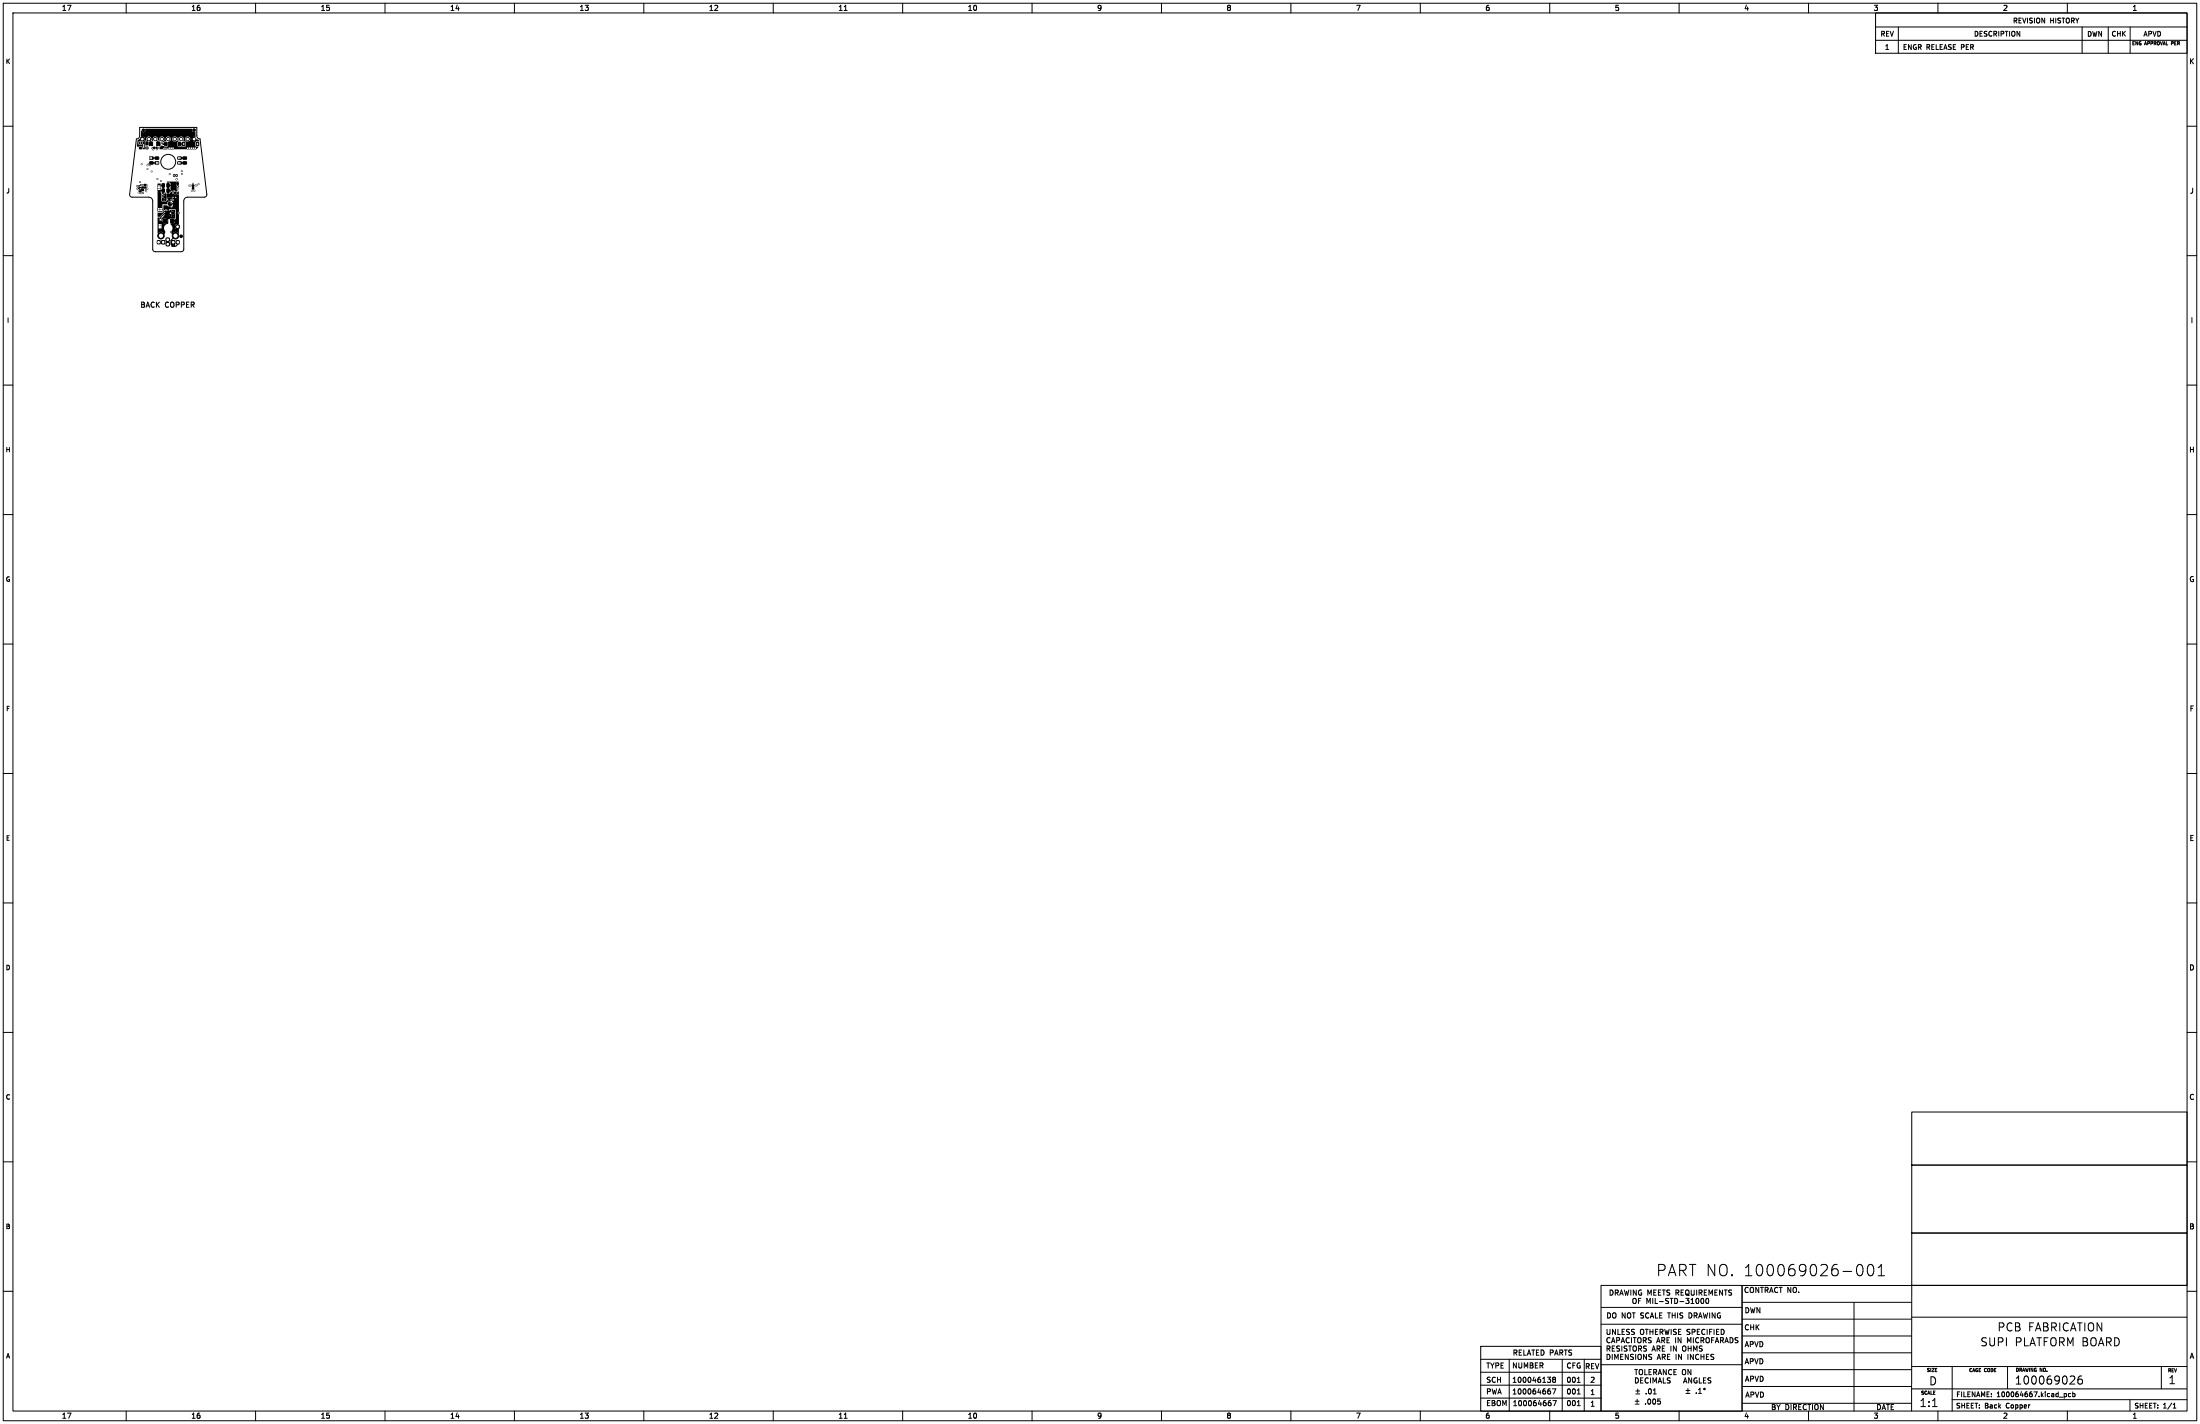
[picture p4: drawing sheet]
<svg xmlns="http://www.w3.org/2000/svg" width="864mm" height="559mm" viewBox="0 0 864 559" stroke-linecap="round" stroke-linejoin="round" font-family="sans-serif">
<g fill="none" stroke="#000" stroke-width=".39">
<path d="M1.3 1.3h861v556.2h-861zM5.1 5.1h853.4v548.6h-853.4zM49.5 1.3v3.8M100.3 1.3v3.8M151.1 1.3v3.8M201.9 1.3v3.8M252.7 1.3v3.8M303.5 1.3v3.8M331.4 4.1h1.1M354.3 1.3v3.8M405.1 1.3v3.8M455.9 1.3v3.8"/>
<path d="M506.7 1.3v3.8M557.5 1.3v3.8M608.3 1.3v3.8M659.1 1.3v3.8M709.9 1.3v3.8M736.2 5.1h122.3v15.8h-122.3zM736.2 10.6h122.3M736.3 15.8h122.2M740.3 19.4h1.1M740.3 18l.5-.5v1.9M745.2 10.6v10.3M760.7 1.3v3.8"/>
<path d="M811.5 1.3v3.8M817.3 10.6v10.3M827.6 10.6v10.3M836.2 10.6v10.3M837.3 16.9h.4M837.9 16.3h-.6v1.3h.6M838.4 17.6v-1.3l.7 1.3M1.3 49.5h3.8M54.8 50h22.5v3.2a1.27 1.27 0 0 0 1.2 1.3l2.7 22-.3 .6-.6 .3h-6.6a1.52 1.52 0 0 0-1.6 1.5v18.9l-.3 .7-.7 .3h-10.2l-.8-.5-.2-19.4a1.52 1.52 0 0 0-1.5-1.5h-6.6l-.9-.8 2.7-22.1a1.27 1.27 0 0 0 1.2-1.3zM57.7 56.3v-1l.7-.7 .9 .8v1M60.5 58l-.7 .2M61 54.6l1.2 1.2v.6"/>
<path d="M61.5 58l.1 .6M858.5 49.5h3.8M55.1 74.1l.5 .5h.5M55.1 75.1l-.2 .6M57 73.6h.1M57 73.6l-2.3-.1-.3 .4v.5M57 72.6h-1.9l-.4 .4h-.8M61.6 63.9l.3 .4M63.9 77.4v1M63.9 77.3v.1M64.6 75.8l.3 .3v2.3M64.9 77.3v.1"/>
<path d="M68.4 75.1l.3 .6M69.7 75.7h.1M69.7 75.2v.5M75.8 72.1v.8M75.8 73.8v.9M65.1 83l.9 .7 1.8-.1M65.1 83.7h-.5l-1.5 1.5v1M67.1 91h.3l1.5 1.5M68 95.1l.4 .3v.7M68.4 96.6h.1M68.9 92.5l-1.8 1.8v1.5l.6 .6M68.9 92.5h.1"/>
<path d="M69.8 95.1v.7l-.7 .8h-.7M1.3 100.3h3.8M55.6 118.6h.7l.4 .3-.4 .6 .4 .2 .1 .5-.4 .4h-.8zM55.6 119.5h.7M60.5 118.7a.9 .9 0 0 0-1.2 .9 .9 .9 0 0 0 1.2 .8M61.4 118.6v2M61.7 119.4l.9 1.2M62.6 118.6l-1.2 1.1M858.5 100.3h3.8M57.3 120.6l.7-2 .7 2M57.5 120h1M1.3 151.1h3.8"/>
<path d="M858.5 151.1h3.8M1.3 201.9h3.8M858.5 201.9h3.8M1.3 252.7h3.8M858.5 252.7h3.8M1.3 303.5h3.8M858.5 303.5h3.8M1.3 354.3h3.8M858.5 354.3h3.8M1.3 405.1h3.8M858.5 405.1h3.8M750.4 436.4h108.1v20.8h-108.1z"/>
<path d="M1.3 455.9h3.8M750.4 457.2h108.1v26.7h-108.1zM858.5 455.9h3.8M728.8 497.9a1.63 1.63 0 0 1 1-1.7 1.14 1.14 0 0 1 1.3 .8 2.29 2.29 0 0 1-1.3 3.6 1.63 1.63 0 0 1-1-1.7M733.4 496.6a1.06 1.06 0 0 1 1.1-.4 1.06 1.06 0 0 1 .8 .8 2.29 2.29 0 0 1-1.2 3.6 2.71 2.71 0 0 1-.7-4zM737.2 497.5l1.3-1.3v4.4M750.4 483.9h108.1v20.5h-108.1zM1.3 506.7h3.8M628.5 504.4h55.3v49.4h-55.3zM628.5 519.7h55.3M628.6 513.1h55.2M631.1 515.2a1.03 1.03 0 0 1 1.1 1 1.03 1.03 0 0 1-1.1 1z"/>
<path d="M632 506.2a1.03 1.03 0 0 1 1.2 1 1.03 1.03 0 0 1-1.2 1.1zM633.3 515.3l.6-.1 .4 .3 .1 1-.5 .7-.8-.3-.1-1zM634.1 507.3l.9-.1 .1-.8-1-.2v2.1M634.6 507.3l.6 1M635.8 508.3l.7-2.1 .7 2.1M636 507.7h1M637.7 506.2l.4 2.1 .4-1.5 .4 1.5 .5-2.1M640.2 506.2v2.1M641.2 509.6l.6-.1 .4 .3 .1 1-.5 .7-.8-.3-.1-1zM642.3 506.2v2.1l-1.2-2.1v2.1M643.2 510.5h.6M644.1 509.5h-.9v2"/>
<path d="M644.3 506.3a.92 .92 0 0 0-1.1 1 .92 .92 0 0 0 1.2 .8v-.7h-.4M646.5 511.5v-2l.6 1.4 .7-1.4v2M646.8 508.3v-2.1l.7 1.5 .7-1.5v2.1M648.8 509.5v2M649.2 507.2h.6M649.7 509.5v2h1M650.1 506.2h-.9v2.1h.9M651 507.2h.7M651.4 510.8h1.5M652 506.2h-1v2.1h1M652.6 506.2h1.1M653.1 506.2v2.1"/>
<path d="M655 509.6l-1.1 .1a.85 .85 0 0 0 1 1.1l-.1 .6h-1M655.5 506.3l-1.1 .1a.85 .85 0 0 0 1 1.1l-.1 .7h-1M655.6 509.5h1.1M656.1 509.5v2M657.4 509.5a1.03 1.03 0 0 1 1.2 1 1.03 1.03 0 0 1-1.2 1zM657.9 507.3l.9-.1 .1-.8-1-.2v2.1M658.4 507.3l.6 1M659.4 510.8h1.6M659.9 507.2h.7M660.9 506.2h-1v2.1h1M661.7 509.5h1.3l-.7 .8 .6 .2v.8h-1.2M661.9 506.3l.6-.1 .4 .3 .1 1.1-.5 .7-.8-.3v-1.1z"/>
<path d="M662 507.8l1.1 .6M663.8 511.5h1.1M663.8 510.1l.6-.6v2M663.9 506.2v1.7l.4 .4 .7-.4v-1.7M666 509.6l.2-.1a.99 .99 0 0 1 .7 1 .99 .99 0 0 1-.9 .9l-.3-.6zM666 506.2v2.1M667 507.3l.9-.1 .1-.8-1-.2v2.1M667.5 507.3l.6 1M667.9 509.6l.2-.1a.99 .99 0 0 1 .8 1 .99 .99 0 0 1-1 .9l-.2-.6zM669 507.2h.7M669.9 509.6l.2-.1a.99 .99 0 0 1 .7 1 .99 .99 0 0 1-.9 .9l-.3-.6zM670 506.2h-1v2.1h1"/>
<path d="M670.8 508.3v-2.1l.7 1.5 .7-1.5v2.1M673.2 507.2h.6M674.1 506.2h-.9v2.1M676.2 506.2v2.1l-1.2-2.1v2.1M676.8 506.2h1.2M677.4 506.2v2.1M679.7 506.3l-.7-.1-.4 .4 .2 .5 .6 .2M683.8 517.7h66.6M683.8 511.1h66.6M683.8 504.5v49.2M685.3 513.1a1.03 1.03 0 0 1 1.2 1.1 1.03 1.03 0 0 1-1.2 1zM686.2 505.4a.9 .9 0 0 0-1.2 .8 .9 .9 0 0 0 1.2 .8"/>
<path d="M687.2 513.1l.4 2.1 .4-1.5 .4 1.5 .5-2.1M687.3 505.3l.6-.1 .4 .3 .1 1-.5 .7-.8-.3-.1-1zM690.4 505.2v2l-1.2-2v2M690.8 513.1v2.1l-1.1-2.1v2.1M691.1 505.2h1.1M691.6 505.2v2M692.9 506.2h1l.1-.8-1.1-.2v2M693.4 506.2l.7 1M694.6 507.2l.7-2 .7 2M694.8 506.6h1M697.8 505.4a.9 .9 0 0 0-1.2 .8 .9 .9 0 0 0 1.2 .8M698.4 505.2h1.2"/>
<path d="M699 505.2v2M703 505.2v2l-1.2-2v2M703.9 505.5l.4-.3 .8 .3 .1 1-.3 .6-.6 .1-.4-.3zM706.1 507v.2M727.8 511.1v42.6M737.2 500.6h2.6M750.4 504.4v49.3M750.5 516.9h107.9M858.5 504.4h-174.7M858.5 506.7h3.8M581.2 528.3h47.3v25.5h-47.3zM581.2 538.5h47.3"/>
<path d="M581.2 533.4h47.3M592.4 533.4v20.3M613.2 533.4v20.3M621.9 533.4v20.3M628.5 535.5h55.2M630.8 521.6v1.7l.4 .4 .8-.4v-1.7M630.8 531.5a1.03 1.03 0 0 1 1.2 1 1.03 1.03 0 0 1-1.2 1zM630.8 528.2v2M631.3 529.2l.7 1M632 525.1a.82 .82 0 0 0-1 0 .82 .82 0 0 0-.2 1M632.6 526.9l.7-2 .6 2M632.9 528.2v2h.9"/>
<path d="M632.9 531.5v2M633.8 533.5v-2l.7 1.4 .7-1.4v2M634.1 521.6v2.1l-1.1-2.1v2.1M635.1 521.6v2.1h1M635.4 526l.4-.4-.1-.5-1.1-.2v2M635.8 529.8l-.4 .4-.8-.1M636.2 532.4h.6M636.4 526.9l.6-2 .7 2M636.7 528.2v2M636.8 522.6h.6M637.1 531.5h-.9v2h.9M637.7 521.6h-.9v2.1h.9"/>
<path d="M638.7 529.8l-.4 .4-.8-.1M639.2 531.5v2l-1.2-2v2M639.6 525.1a.82 .82 0 0 0-1.1 0 .82 .82 0 0 0-.2 1M639.7 521.7l-1.1 .1a.85 .85 0 0 0 1 1.1l-.1 .7h-1M639.8 528.2v2M640.4 524.9v2M641.1 524.9h1.2M641.1 529.9l.4 .3 .8-.3M641.2 531.5l-1.1 .1a.85 .85 0 0 0 1 1.1l-.1 .7h-1M641.6 521.7l-1.1 .1a.85 .85 0 0 0 1 1.1l-.1 .7h-1M641.7 524.9v2M641.7 537.4h1.2"/>
<path d="M642.1 531.5v2M642.3 537.4v2.1M642.9 525.2l.4-.3 .8 .3 .1 1.1-.3 .5-.6 .1-.4-.3zM643 531.7l.4-.2 .8 .2 .1 1.1-.3 .6-.6 .1-.4-.3zM643.2 529.2l1-.1 .1-.7-1.1-.2v2M643.4 538.8l.1-1.1 .4-.3 .8 .3 .1 1.1M643.7 529.2l.7 1M644 521.9l.4-.3 .8 .3 .1 1.1-.3 .6-.6 .1-.4-.3zM645.1 526l.9-.1 .1-.8-1-.2v2M645.6 526l.6 .9M645.7 537.4v2.1M645.8 521.6h1.2"/>
<path d="M646.3 528.3l-1 .1a.85 .85 0 0 0 .9 1l-.1 .7h-.9M646.3 531.5v2l-1.1-2v2M646.4 521.6v2.1M647.3 538.4h.7M647.7 522.6h1.1M647.7 521.6v2.1M648.2 525l-1.1 .1a.85 .85 0 0 0 1 1.1l-.1 .6h-1M648.3 537.4h-1v2.1M648.4 531.5l-1.1 .1a.85 .85 0 0 0 1 1.1l-.1 .7h-1M648.5 530.2l.6-2 .7 2M648.7 529.6h.9M648.8 521.6v2.1"/>
<path d="M649.8 522.6h.7M649.9 538.5l.4-.4-.1-.5-1.1-.2v2.1M650.3 526.9l.7-2 .7 2M650.5 529.2l1-.1 .1-.7-1.1-.2v2M650.5 526.4h1M650.5 533.5l.7-2 .6 2M650.7 532.9h1M650.8 521.6h-1v2.1h1M650.9 539.5l.7-2.1 .6 2.1M651 529.2l.7 1M651.7 522.7l.9-.1 .1-.8-1-.2v2.1M652.1 522.7l.7 1"/>
<path d="M652.3 526l1-.1 .1-.8-1.1-.2v2M652.5 532.5l1-.1 .1-.8-1.1-.1v2M652.5 529.1h.7M652.8 526l.7 .9M653 532.5l.7 1M653.5 528.2h-1v2h1M653.5 521.6l.5 2.1 .4-1.5 .3 1.5 .5-2.1M654.1 537.4v2.1l-1.2-2.1v2.1M654.4 525.9h.6M654.6 532.4h.6M655.3 524.9h-.9v2h.9M655.5 531.5h-.9v2h.9"/>
<path d="M655.9 528.2v2M656 521.6v2.1M656.2 537.6a.82 .82 0 0 0-1 0 .82 .82 0 0 0-.2 1M657.1 538.4h.7M657.7 524.9v2M657.9 531.5v2M658 521.7l-1 .1a.85 .85 0 0 0 .9 1.1l-.1 .7h-.9M658 528.2v2l-1.1-2v2M658 537.4h-.9v2.1M658.9 522.6h.7M659.9 524.9v2l-1.2-2v2M659.9 521.6h-1v2.1h1"/>
<path d="M660.1 531.5v2l-1.2-2v2M660.4 538.8l.1-1.1 .4-.3 .7 .3 .1 1.1M660.7 528.3l.6-.1 .4 .3 .1 1-.5 .7-.7-.3-.1-1zM662.4 526.9v-2l.7 1.5 .6-1.5v2M662.6 531.5v2M662.7 529.1h1.1M662.7 528.2v2M663.4 521.7l-1.1 .1a.85 .85 0 0 0 1 1.1l-.1 .7h-1M663.8 537.4v2.1l-1.2-2.1v2.1M663.8 528.2v2M664.2 522.7l1-.1 .1-.8-1.1-.2v2.1M664.7 524.9v2"/>
<path d="M664.7 531.5v2l-1.1-2v2M664.8 530.2v-2l.7 1.4 .7-1.4v2M666.3 522.6h.6M666.8 531.6a.9 .9 0 0 0-1.2 .9 .9 .9 0 0 0 1.2 .8M666.8 525.1a.9 .9 0 0 0-1.2 .8 .9 .9 0 0 0 1.2 .8M667.2 521.6h-.9v2.1h.9M667.7 526l1-.1 .1-.8-1.1-.2v2M667.7 531.5v2M667.7 532.4h1.2M668.2 528.3l-1.1 .1a.85 .85 0 0 0 1 1l-.1 .7h-1M668.2 526l.7 .9M668.9 531.5v2"/>
<path d="M669.3 521.8a.9 .9 0 0 0-1.3 .9 .9 .9 0 0 0 1.3 .8M669.8 532.4h.7M669.9 525l.6-.1 .4 .3 .1 1.1-.5 .6-.8-.3v-1zM670.1 521.6v2.1M670.8 531.5h-1v2h1M671.1 522.6h.7M671.9 525.9h.7M672.1 521.6h-1v2.1M672.7 531.5l-1 .1a.85 .85 0 0 0 1 1.1l-.1 .7h-1M672.8 521.6v2.1M672.8 524.9h-.9v2M673.3 526.9l.7-2 .7 2"/>
<path d="M673.5 526.4h1M673.8 522.6h.7M674.8 521.6h-1v2.1h1M675.4 526l.9-.1 .1-.8-1-.2v2M675.7 521.6a1.03 1.03 0 0 1 1.1 1.1 1.03 1.03 0 0 1-1.1 1zM675.8 526l.7 .9M677.1 526.9l.7-2 .7 2M677.3 526.4h1M679.1 524.9a1.03 1.03 0 0 1 1.2 1 1.03 1.03 0 0 1-1.2 1zM682.2 525l-1 .1a.85 .85 0 0 0 .9 1.1l-.1 .6h-.9M683.8 537.5h66.6M683.8 530.9h66.6"/>
<path d="M683.8 524.3h66.6M750.4 536.3h108M766.3 536.3v17.4M788.1 536.2v8.8M794.7 528.1h1.5M797.1 527.2h1.6M817.2 540a1.26 1.26 0 0 0-1.5 1.3v1.2l.3 .5 .9 .1 .4-.3 .2-1-.3-.5-.9-.1-.6 .6M848.4 536.3v8.7M49.5 553.7v3.8M100.3 553.7v3.8M151.1 553.7v3.8M201.9 553.7v3.8"/>
<path d="M252.7 553.7v3.8M303.5 553.7v3.8M331.4 556.6h1.1M354.3 553.7v3.8M405.1 553.7v3.8M455.9 553.7v3.8M506.7 553.7v3.8M557.5 553.7v3.8M581.2 548.6h47.3M581.2 543.6h47.3M583.9 546.1l1-.1 .1-.8-1.1-.2v2M585.7 545l.5 2 .4-1.4 .4 1.4 .5-2"/>
<path d="M588 547l.6-2 .7 2M588.1 546.5h1M607.4 540.4h1.3l-.7 .8M608.3 553.7v3.8M608.5 545.9v1M608.5 541.3v1.1M608.7 550.5v1M609.4 545h1.3l-.8 2M609.6 549.6h1.3l-.8 2M609.9 541.3l-.4 .4 .4 .8 .7-.4-.4-.8M609.9 541.3l-.4-.4 .4-.5 .7 .4-.4 .5M609.9 541.3h.3"/>
<path d="M619.2 547h1.1M619.2 551.6h1.1M619.2 542.5h1.1M641.9 549.9h1.5M641.9 551h1.5M642 540.7v2l1-.3M642.1 545.8h1.6M642.1 547h1.6M642.7 549.1v1.5M642.9 545.1v1.5M644 540.7v2h1M645.9 550.8v.2"/>
<path d="M646 542.4l.4 .3 .6-.2M647.1 549.1l.2-.1a.99 .99 0 0 1 .7 1 .99 .99 0 0 1-.9 .9l-.3-.7zM647.9 540.7v2M648.9 540.7v2M649 547h1.2M649 549.1l.2-.1a.99 .99 0 0 1 .8 1 .99 .99 0 0 1-1 .9l-.3-.7zM650.2 540.7v2M650.9 542.7l.7-2 .6 2M651.7 549h-.9l-.1 .9h1v.9h-1M652.9 540.7v2h1M655.6 542.3l-.4 .4-.7-.1M659.1 553.7v3.8"/>
<path d="M660.9 542.7l.6-2 .7 2M661.8 546.8h1.6M661.8 545.6h1.6M662.6 544.9v1.5M664 540.7v2l-1.1-2v2M665.3 540.8l-.3 .4M665.9 546.6v.2M666.2 541.9v.6l-.4 .2-.8-.5M666.7 546.8h1.2M666.7 545.4l.6-.6v2M667 540.7v2h1M668.7 540.7v2h1"/>
<path d="M671.6 542.3l-.4 .4-.8-.1M683.8 550.7h66.6M683.8 544.1h66.6M685.3 548.3l.7-2 .6 2M685.5 547.7h1M687.3 547.3l1-.1 .1-.7-1.1-.2v2M689.1 546.3l.6 2 .7-2M691.6 546.3h-.5v2h.5M695.7 551.1h.7l.4 .4-.4 .6 .4 .2 .1 .5-.4 .4h-.8zM695.7 552.1h.7M697.5 551.1l.6 1.1M698.1 552.2v1"/>
<path d="M698.8 551.1l-.7 1.1M709.9 553.7v3.8M750.4 545h108M758.6 552h1.8M760.7 553.7v3.8M766.3 549.3h92.1M810.5 546.8l.7 .4-.1 .7-.6 .2M811.5 553.7v3.8M812.8 546.9l-.5-.1-.4 .4 .2 .8h.7M813.6 546.9l.6-.1 .4 .4-.2 .8h-.8M813.6 546.2v1.9M814.1 540.1l.3 .5-.1 .7-1.8 1.8h1.9"/>
<path d="M836.1 549.4v4.3M853.1 552.6h1.1M853.1 551.2l.5-.6v2"/>
<circle cx="66" cy="63.5" r="2.92"/>
<circle cx="669.1" cy="545.1" r=".28"/>
</g>
<g fill="#000" stroke="#000" stroke-width=".39">
<path d="M55.2 53.9h1.3v1.3h-1.3zM54.7 57.7h.9v.7h-.9zM54.7 55.8h.9v.7h-.9zM57.3 55.8h.8v1.1h-.8zM57.3 57.7h.8v.7h-.8zM58.6 55.7h1.3v1.4h-1.3zM60.3 57.7h.5v.6h-.5zM61.3 57.7h.4v.6h-.4zM61.5 55.7h1.3v1.4h-1.3zM64.7 55.9h.9l-.1 1.3-.9-.1zM66.6 55.9h.9l-.1 1.3-.9-.1zM68.2 55.9h.9l-.1 1.3-.9-.1z"/>
<path d="M70.1 55.9h.9l-.1 1.3-.9-.1zM71.7 55.9h.9l-.1 1.3-.9-.1zM73.6 55.9h.9l-.1 1.3-.9-.1zM75.2 55.9h.9l-.1 1.3-.9-.1zM77.1 55.9h.9l-.1 1.3-.8-.1zM54.8 73.8h.6v.5h-.6zM54.8 74.9h.6v.4h-.6zM55.8 73.4h.6v.4h-.6zM55.8 74.4h.6v.4h-.6zM56.7 72.3h.6v.5h-.6zM56.7 73.4h.6v.4h-.6zM58.8 63.5h1.2l.1 .8-1.2 .1z"/>
<path d="M58.8 61.6h1.2l.1 .8-1.2 .1zM60.9 63.5h1.3l.1 .8-1.3 .1zM60.9 61.6h1.3l.1 .8-1.3 .1zM63.6 72.1l1 .1-.2 1.3-.8-.2zM63.6 74.2h1l-.2 1.3-.8-.1zM63.6 76h.5v.6h-.5zM63.6 78.1h.5v.5h-.5zM63.7 77.1h.4v.5h-.4zM64.7 76h.4v.6h-.4zM64.6 77.1h.5v.5h-.5zM64.7 78.1h.4v.5h-.4zM65.5 72.1l1 .1-.2 1.3-.8-.2z"/>
<path d="M65.5 74.2h1l-.2 1.3-.8-.1zM66.1 77.7l1.2-.1 .1 .8-1.2 .2zM66.1 79.6l1.2-.1 .1 .8-1.2 .2zM68.1 68.6h.5v.5h-.5zM68.5 75.4h.4v.6h-.4zM69.4 72.9h.6v.5h-.6zM69.4 71.9h.6v.5h-.6zM69.1 68.6h.5v.5h-.5zM69.5 75.4h.5v.6h-.5zM69.8 63.5h1.3l.1 .8-1.3 .1zM69.8 61.6h1.3l.1 .8-1.3 .1zM71.9 63.5h1.2l.1 .8-1.3 .1z"/>
<path d="M71.9 61.6h1.2l.1 .8-1.3 .1zM75.5 72.6h.6v.5h-.6zM75.5 73.6h.6v.5h-.6zM61.8 94.5h1.1v1.2h-1.1zM64.1 85.9h1.3v1.4h-1.3zM63.5 94.5h1.2v1.2h-1.2zM65.3 95.2h1.2v1.2h-1.2zM64.9 84.2h.5v.3h-.5zM64.9 83.5h.5v.4h-.5zM64.9 82.9h.5v.3h-.5zM65.2 93.5h1.2v1.2h-1.2zM65.6 82.9h.9v1.6h-.9z"/>
<path d="M67 85.9h1.3v1.4h-1.3zM66.7 82.9h.5v.3h-.5zM66.7 83.5h.5v.4h-.5zM66.7 84.2h.5v.3h-.5zM67.5 96h.4v.7h-.4zM67.5 84.3h.6v.5h-.6zM67.5 83.4h.6v.4h-.6zM68.2 96h.4v.3h-.4zM68.2 96.5h.4v.2h-.4zM67.4 94.5h1.2v1.2h-1.2zM69.1 88.4h1.2v1.2h-1.2zM69.2 94.5h1.1v1.2h-1.1z"/>
<circle cx="55.1" cy="56.1" r=".18"/>
<circle cx="56.3" cy="51.1" r=".51"/>
<circle cx="56.4" cy="56.9" r=".25"/>
<circle cx="56.4" cy="57.7" r=".25"/>
<circle cx="57.7" cy="58.1" r=".18"/>
<circle cx="58.4" cy="54.6" r=".63"/>
<circle cx="59.8" cy="58.2" r=".18"/>
<circle cx="60.2" cy="58.7" r=".18"/>
<circle cx="61" cy="54.6" r=".63"/>
<circle cx="61.6" cy="58.6" r=".18"/>
<circle cx="62.1" cy="58.1" r=".18"/>
<circle cx="63.5" cy="56.6" r=".25"/>
<circle cx="63.5" cy="54.6" r=".63"/>
<circle cx="64.5" cy="58.5" r=".18"/>
<circle cx="65.3" cy="58.5" r=".18"/>
<circle cx="66" cy="54.6" r=".63"/>
<circle cx="66.4" cy="58.2" r=".25"/>
<circle cx="67.2" cy="58.2" r=".25"/>
<circle cx="67.9" cy="58.2" r=".25"/>
<circle cx="68.6" cy="54.6" r=".63"/>
<circle cx="69.9" cy="54.6" r=".18"/>
<circle cx="71.1" cy="54.6" r=".63"/>
<circle cx="72.1" cy="56.5" r=".25"/>
<circle cx="73.7" cy="58.2" r=".25"/>
<circle cx="73.7" cy="54.6" r=".63"/>
<circle cx="74.4" cy="58.2" r=".25"/>
<circle cx="75.2" cy="58.2" r=".25"/>
<circle cx="75.9" cy="58.2" r=".25"/>
<circle cx="76.2" cy="51.1" r=".51"/>
<circle cx="76.2" cy="54.6" r=".63"/>
<circle cx="76.7" cy="58.2" r=".25"/>
<circle cx="77.5" cy="56.5" r=".25"/>
<circle cx="53.9" cy="73" r=".18"/>
<circle cx="53.9" cy="74" r=".18"/>
<circle cx="54.2" cy="73.4" r=".18"/>
<circle cx="54.4" cy="74.4" r=".18"/>
<circle cx="54.4" cy="75.5" r=".18"/>
<circle cx="54.9" cy="75.7" r=".18"/>
<circle cx="55" cy="71.5" r=".18"/>
<circle cx="55.1" cy="74.1" r=".18"/>
<circle cx="55.6" cy="75.8" r=".18"/>
<circle cx="55.6" cy="64.5" r=".18"/>
<circle cx="56.1" cy="75.8" r=".18"/>
<circle cx="57.3" cy="74.5" r=".18"/>
<circle cx="57.4" cy="75.1" r=".18"/>
<circle cx="57.8" cy="72.8" r=".18"/>
<circle cx="57.9" cy="64.9" r=".18"/>
<circle cx="57.9" cy="74" r=".18"/>
<circle cx="57.9" cy="66.3" r=".18"/>
<circle cx="58.3" cy="64.4" r=".18"/>
<circle cx="58.9" cy="64.9" r=".18"/>
<circle cx="58.9" cy="62.2" r=".18"/>
<circle cx="58.9" cy="61.7" r=".18"/>
<circle cx="59.4" cy="62.2" r=".18"/>
<circle cx="59.4" cy="61.7" r=".18"/>
<circle cx="59.5" cy="67.3" r=".18"/>
<circle cx="61.5" cy="63.8" r=".18"/>
<circle cx="61.5" cy="64.3" r=".18"/>
<circle cx="61.8" cy="70.2" r=".18"/>
<circle cx="62" cy="64.3" r=".18"/>
<circle cx="62" cy="63.8" r=".18"/>
<circle cx="62.1" cy="74.3" r=".25"/>
<circle cx="62.1" cy="73.7" r=".25"/>
<circle cx="62.1" cy="73" r=".25"/>
<circle cx="62.7" cy="73" r=".25"/>
<circle cx="62.7" cy="74.3" r=".25"/>
<circle cx="62.7" cy="73.7" r=".25"/>
<circle cx="63.1" cy="71" r=".18"/>
<circle cx="63.9" cy="76.3" r=".18"/>
<circle cx="63.9" cy="77.3" r=".18"/>
<circle cx="64.6" cy="75.8" r=".18"/>
<circle cx="66.6" cy="68.4" r=".18"/>
<circle cx="67.2" cy="78.5" r=".18"/>
<circle cx="67.2" cy="79.6" r=".18"/>
<circle cx="67.4" cy="75.1" r=".18"/>
<circle cx="67.8" cy="78.5" r=".18"/>
<circle cx="67.9" cy="75.7" r=".18"/>
<circle cx="67.9" cy="77.4" r=".18"/>
<circle cx="68.4" cy="68.9" r=".18"/>
<circle cx="68.4" cy="75.1" r=".18"/>
<circle cx="69" cy="77.5" r=".18"/>
<circle cx="69.3" cy="70.4" r=".25"/>
<circle cx="69.3" cy="68.9" r=".18"/>
<circle cx="69.7" cy="73.2" r=".18"/>
<circle cx="69.7" cy="74.2" r=".18"/>
<circle cx="69.7" cy="75.2" r=".18"/>
<circle cx="70.1" cy="63.8" r=".18"/>
<circle cx="70.1" cy="62.2" r=".18"/>
<circle cx="70.1" cy="61.7" r=".18"/>
<circle cx="70.1" cy="64.3" r=".18"/>
<circle cx="70.6" cy="61.7" r=".18"/>
<circle cx="70.6" cy="62.2" r=".18"/>
<circle cx="70.6" cy="63.8" r=".18"/>
<circle cx="70.6" cy="64.3" r=".18"/>
<circle cx="71.4" cy="67.2" r=".18"/>
<circle cx="71.4" cy="68.2" r=".18"/>
<circle cx="74.3" cy="72.8" r=".18"/>
<circle cx="74.9" cy="72.8" r=".18"/>
<circle cx="75.3" cy="74.8" r=".18"/>
<circle cx="75.8" cy="72.1" r=".18"/>
<circle cx="75.8" cy="74.7" r=".18"/>
<circle cx="76.3" cy="74.8" r=".18"/>
<circle cx="76.7" cy="72.8" r=".18"/>
<circle cx="77.2" cy="72.8" r=".18"/>
<circle cx="77.9" cy="72.3" r=".18"/>
<circle cx="62.2" cy="81.9" r=".25"/>
<circle cx="62.2" cy="82.5" r=".25"/>
<circle cx="62.3" cy="95.1" r=".51"/>
<circle cx="62.6" cy="89.4" r=".25"/>
<circle cx="62.6" cy="88.8" r=".25"/>
<circle cx="62.6" cy="88.2" r=".25"/>
<circle cx="62.9" cy="81.9" r=".25"/>
<circle cx="62.9" cy="82.5" r=".25"/>
<circle cx="63.1" cy="86.2" r=".25"/>
<circle cx="63.1" cy="88.2" r=".25"/>
<circle cx="63.1" cy="89.4" r=".25"/>
<circle cx="63.1" cy="88.8" r=".25"/>
<circle cx="63.2" cy="92.5" r="1.27"/>
<circle cx="63.5" cy="81.9" r=".25"/>
<circle cx="63.5" cy="82.5" r=".25"/>
<circle cx="64.1" cy="95.1" r=".63"/>
<circle cx="65.2" cy="82.5" r=".18"/>
<circle cx="65.8" cy="94.1" r=".63"/>
<circle cx="65.9" cy="95.8" r=".63"/>
<circle cx="66.9" cy="83.7" r=".25"/>
<circle cx="67.1" cy="91" r=".18"/>
<circle cx="67.3" cy="81" r=".18"/>
<circle cx="68" cy="95.1" r=".63"/>
<circle cx="68.9" cy="92.5" r="1.27"/>
<circle cx="69.7" cy="89" r=".63"/>
<circle cx="69.8" cy="95.1" r=".51"/>
<circle cx="70.2" cy="83.6" r=".18"/>
<circle cx="71.1" cy="92.7" r=".51"/>
</g>
<path d="M63.5 56.5h1.6l-1.6 .1M70.5 56.5h1.6M59.4 62h2.2M59.4 63.9h2.2M70.5 62h2M70.5 63.9h2" fill="none" stroke="#000" stroke-width=".51"/>
<path d="M55.4 51.3h.1a.86 .86 0 0 0 1.2 .5 .86 .86 0 0 0 .3-1.3l18.5 .1a.89 .89 0 0 0 .2 1 .89 .89 0 0 0 1 .2l.1 1.9-1 .1 .4 .5a.32 .32 0 0 0-.3 .3 .32 .32 0 0 0 .3 .3 .32 .32 0 0 0 .3-.4l.5 .5 .2-.5 .9 .5-.1 .4-1 .1-.3 .4 .1 1.5 1.1 .3-.8 .9h-11.2a1.35 1.35 0 0 0-2.1 0h-1.2l.1-.4a.62 .62 0 0 1 0-.7 .62 .62 0 0 1 .6-.3l.9 .1 .6 .3 1-.1 .2-1.8 .8-.4 .3-.7h.5a1.09 1.09 0 0 0 .8 1 1.09 1.09 0 0 0 1.2-.5l.7 .2-.7 .6 .3 1.6 2.6 .1 .5-.4v-1.3l-.4-.4-.7-.2 .2-.7h.5l.3 .6 .6 .4 3.1-.2-.4-.5-.4 .5h-1.5l.4-.8h.6l.1 .4 .4-.4-.4-.4-.1 .4h-.6a1.02 1.02 0 0 0-1-1 1.02 1.02 0 0 0-1.1 1l-.5-.2a1.2 1.2 0 0 0-.9-.8 1.2 1.2 0 0 0-1.2 .5h-.5a1.05 1.05 0 0 0-1.1-.5 1.05 1.05 0 0 0-.8 1l-.6-.2a1.07 1.07 0 0 0-1.5-.7 1.07 1.07 0 0 0-.3 1.7l-1 .5h-.9l-.1-.3a1.05 1.05 0 0 0 1.4-.9 1.05 1.05 0 0 0-1.2-1.1 1.05 1.05 0 0 0-.7 1.6l-.3 .1-.4-.5a1.07 1.07 0 0 0-1.4-1.2 1.07 1.07 0 0 0-.5 1.7l-.6-.4a1.13 1.13 0 0 0-1.2-1.3 1.13 1.13 0 0 0-1 1.4l-.4 .8 .2 1.5-.3 1.2-.8 .1-.3-1.2-1-.1-.5 .4-.4-.3 .1-1.6h.4l.3 1 1 .1 .4-.4-.1-1 .9-.2v-.5h-.7v-.5h.7v-.4l-.7-.2v.6l-.5 .1 .1 .4h-.7v.5l-1.1 .5 .1-.8 1-.7h.6v-.6l-.3-.1zM61.9 72.1l1.1-.1 .1 .5 1.2 .1v2.4l-1.2 .1 .3 3.8 1.8 .1 .5-.5 .8 .3v-.9l.5 .1v1l-1.1 .2-.4 1h-1.7l-.2 2.9-1.8-.2v-8.6l2 .3v-1.6h-.7v1.3h-1.3zM63.7 77.1l.5 .1-.1 1.4-.5-.1zM65.5 71.3h4.7v.3h-.4v.6l-.7 .1 .2 2 .3 .4-.3 .5h-.3a.55 .55 0 0 0-.6-.6 .55 .55 0 0 0-.5 .6 .49 .49 0 0 0-.3 .7 .49 .49 0 0 0 .7 .2l1.9 .2v6.8a.53 .53 0 0 0-.4 .5 .53 .53 0 0 0 .4 .5v3.9l-.2 .1v.7a.32 .32 0 0 0-.5-.1 .32 .32 0 0 0 0 .5 .32 .32 0 0 0 .5 0l.2 2.4-.7 .7-.4-.4 .7-.6-1.2-.3-.6 .3 .7 .6-.4 .4-.7-.7-.2 .2-.1-1.2 .4-1.1h1.1l.6 .4v-.7l-1.7 .3-.4-1.1h1.5v.3h.6v-.6l-.6 .3h-1.5l-.4-.4 .1-.4 1.5-.2v-.5h-.6v.7h-.5v-1.1l1.1-.1 .5-.5v-3.5l-.4-.4-2.1 .1-.2 1.3 1.6-.1 .2 .5-2.3 .1v-1.5a.87 .87 0 0 0-1.4 .5l.8 .1 .1 .2h-.9l-1.7 1.9-.8-.1v-1.5l2.2-.3v-2.2h2.8a.48 .48 0 0 0 .6 .4 .48 .48 0 0 0 .3-.7l.2-.5h-1l-.1 .8h-2.8l.2-.4h1.2l1 .4v-1.2l1.5-.1-.4-.8a.52 .52 0 0 0 .7-.4 .52 .52 0 0 0-.6-.6l-.5-.6-1.2 .1-.4 .7-.3-.2 .1-1.8 1.1-.1 .5-.7v-.2h-.8v.9h-.5v-1.5h1.3v-1.5h-.8v1.5h-.5v-2h1.3l-.1-.5h2.7v-.4l-.5 .4h-2.2l-.7-.5v1h-.5zM61.9 85.4h.8l.1 .4a.56 .56 0 0 0 .1 .9 .56 .56 0 0 0 .8-.4l.1 .9 .6-.6h.7l.5 .6v-1.1l-.5 .5h-.7l-1-.8 .7-.1 .6 .6 .6-.6h-1.9l.1-.3 .5-.1 .3-.8 .7 .3v-.3h-.7l.3-.3h.6l.1 .6h1.5l.2-.6 .4 .8h.8l.2-.2-.8 .3v-.7l.8-.1-.1-1.1-.8-.1-.3-.5-.1 .5-.3 .1-.3-.8 2.2-.1v3.5l-1.8-.1-.9 .3v1.7a1.8 1.8 0 0 0-1.5 1.2 1.8 1.8 0 0 0 .4 1.9l-.1 1-.4-.2-.6 .7-.4-.4 .7-.6-.4-.2-1.4 .2 .7 .6-.4 .4-.7-.7-.1-4h3.5l-.6-.6-.6 .6h-2.3z" fill="#000"/>
<g fill="#fff" stroke="#fff" stroke-width=".39">
<circle cx="62.6" cy="89.4" r=".13"/>
<circle cx="62.6" cy="88.2" r=".13"/>
<circle cx="63.1" cy="88.2" r=".13"/>
<circle cx="62.6" cy="88.8" r=".13"/>
<circle cx="63.1" cy="89.4" r=".13"/>
<circle cx="63.1" cy="88.8" r=".13"/>
<circle cx="70.6" cy="62.2" r=".08"/>
<circle cx="67.4" cy="75.1" r=".08"/>
<circle cx="75.8" cy="74.7" r=".08"/>
<circle cx="72.1" cy="56.5" r=".13"/>
<circle cx="59.4" cy="62.2" r=".08"/>
<circle cx="69" cy="77.5" r=".08"/>
<circle cx="67.2" cy="79.6" r=".08"/>
<circle cx="66.9" cy="83.7" r=".13"/>
<circle cx="54.2" cy="73.4" r=".08"/>
<circle cx="70.1" cy="62.2" r=".08"/>
<circle cx="67.9" cy="77.4" r=".08"/>
<circle cx="67.1" cy="91" r=".08"/>
<circle cx="70.6" cy="61.7" r=".08"/>
<circle cx="70.1" cy="61.7" r=".08"/>
<circle cx="77.5" cy="56.5" r=".13"/>
<circle cx="69.9" cy="54.6" r=".08"/>
<circle cx="58.9" cy="62.2" r=".08"/>
<circle cx="59.4" cy="61.7" r=".08"/>
<circle cx="63.5" cy="56.6" r=".13"/>
<circle cx="59.8" cy="58.2" r=".08"/>
<circle cx="77.2" cy="72.8" r=".08"/>
<circle cx="57.9" cy="64.9" r=".08"/>
<circle cx="58.9" cy="61.7" r=".08"/>
<circle cx="69.3" cy="68.9" r=".08"/>
<circle cx="74.3" cy="72.8" r=".08"/>
<circle cx="63.9" cy="77.3" r=".08"/>
<circle cx="63.1" cy="71" r=".08"/>
<circle cx="62.2" cy="82.6" r=".13"/>
<circle cx="62.9" cy="82.6" r=".13"/>
<circle cx="62.1" cy="74.3" r=".13"/>
<circle cx="62.7" cy="73" r=".13"/>
<circle cx="62.9" cy="81.9" r=".13"/>
<circle cx="62.1" cy="73" r=".13"/>
<circle cx="62.7" cy="73.7" r=".13"/>
<circle cx="62.1" cy="73.7" r=".13"/>
<circle cx="62.2" cy="81.9" r=".13"/>
<circle cx="63.5" cy="81.9" r=".13"/>
<circle cx="67.2" cy="78.5" r=".08"/>
<circle cx="62.7" cy="74.3" r=".13"/>
<circle cx="63.5" cy="82.6" r=".13"/>
<circle cx="61.6" cy="58.6" r=".08"/>
<circle cx="71.4" cy="67.2" r=".08"/>
<circle cx="69.7" cy="75.2" r=".08"/>
<circle cx="75.8" cy="72.1" r=".08"/>
<circle cx="55.6" cy="64.5" r=".08"/>
<circle cx="68.4" cy="68.9" r=".08"/>
<circle cx="67.3" cy="81" r=".08"/>
<circle cx="53.9" cy="73" r=".08"/>
<circle cx="59.5" cy="67.3" r=".08"/>
<circle cx="63.1" cy="86.2" r=".13"/>
<circle cx="75.2" cy="58.2" r=".13"/>
<circle cx="70.6" cy="63.8" r=".08"/>
<circle cx="56.4" cy="57.7" r=".13"/>
<circle cx="62" cy="63.8" r=".08"/>
<circle cx="61.5" cy="63.8" r=".08"/>
<circle cx="74.4" cy="58.2" r=".13"/>
<circle cx="67.2" cy="58.2" r=".13"/>
<circle cx="75.9" cy="58.2" r=".13"/>
<circle cx="70.1" cy="63.8" r=".08"/>
<circle cx="76.7" cy="58.2" r=".13"/>
<circle cx="67.9" cy="58.2" r=".13"/>
<circle cx="70.6" cy="64.3" r=".08"/>
<circle cx="66.4" cy="58.2" r=".13"/>
<circle cx="70.1" cy="64.3" r=".08"/>
<circle cx="62" cy="64.3" r=".08"/>
<circle cx="61.5" cy="64.3" r=".08"/>
<circle cx="69.3" cy="70.4" r=".13"/>
<circle cx="56.4" cy="56.9" r=".13"/>
<circle cx="73.7" cy="58.2" r=".13"/>
<circle cx="55.1" cy="74.1" r=".08"/>
<circle cx="54.4" cy="75.5" r=".08"/>
<circle cx="67.9" cy="75.7" r=".08"/>
<circle cx="57.8" cy="72.8" r=".08"/>
<circle cx="57.9" cy="74" r=".08"/>
<circle cx="65.3" cy="58.5" r=".08"/>
<circle cx="64.5" cy="58.5" r=".08"/>
<circle cx="75.3" cy="74.8" r=".08"/>
<circle cx="76.3" cy="74.8" r=".08"/>
<circle cx="53.9" cy="74" r=".08"/>
<circle cx="67.8" cy="78.5" r=".08"/>
<circle cx="55" cy="71.5" r=".08"/>
<circle cx="70.2" cy="83.6" r=".08"/>
<circle cx="65.2" cy="82.5" r=".08"/>
<circle cx="54.4" cy="74.4" r=".08"/>
<circle cx="56.1" cy="75.8" r=".08"/>
<circle cx="69.7" cy="74.2" r=".08"/>
<circle cx="58.9" cy="64.9" r=".08"/>
<circle cx="68.4" cy="75.1" r=".08"/>
<circle cx="55.6" cy="75.8" r=".08"/>
<circle cx="71.4" cy="68.2" r=".08"/>
<circle cx="57.3" cy="74.5" r=".08"/>
<circle cx="54.9" cy="75.7" r=".08"/>
<circle cx="58.3" cy="64.4" r=".08"/>
<circle cx="61.8" cy="70.2" r=".08"/>
<circle cx="63.9" cy="76.3" r=".08"/>
<circle cx="66.6" cy="68.4" r=".08"/>
<circle cx="57.4" cy="75.1" r=".08"/>
<circle cx="64.6" cy="75.8" r=".08"/>
<circle cx="69.7" cy="73.2" r=".08"/>
<circle cx="74.9" cy="72.8" r=".08"/>
<circle cx="76.7" cy="72.8" r=".08"/>
<circle cx="57.7" cy="58.1" r=".08"/>
<circle cx="60.2" cy="58.7" r=".08"/>
<circle cx="62.1" cy="58.1" r=".08"/>
<circle cx="77.9" cy="72.3" r=".08"/>
<circle cx="57.9" cy="66.3" r=".08"/>
<circle cx="55.1" cy="56.1" r=".08"/>
<circle cx="68.9" cy="92.5" r=".63"/>
<circle cx="56.5" cy="62.2" r=".9"/>
<circle cx="63.2" cy="92.5" r=".63"/>
<circle cx="68" cy="95.1" r=".32"/>
<circle cx="69.8" cy="95.1" r=".32"/>
<circle cx="65.9" cy="95.8" r=".32"/>
<circle cx="65.8" cy="94.1" r=".32"/>
<circle cx="62.3" cy="95.1" r=".32"/>
<circle cx="64.1" cy="95.1" r=".32"/>
<circle cx="69.7" cy="89" r=".32"/>
<circle cx="75.6" cy="62.2" r=".9"/>
<circle cx="66" cy="89.5" r=".9"/>
<circle cx="55.3" cy="65.6" r=".5"/>
<circle cx="56.3" cy="70.7" r=".5"/>
<circle cx="54.2" cy="70.7" r=".5"/>
<circle cx="55.9" cy="54.6" r=".32"/>
<circle cx="58.4" cy="54.6" r=".32"/>
<circle cx="61" cy="54.6" r=".32"/>
<circle cx="63.5" cy="54.6" r=".32"/>
<circle cx="66" cy="54.6" r=".32"/>
<circle cx="68.6" cy="54.6" r=".32"/>
<circle cx="71.1" cy="54.6" r=".32"/>
<circle cx="73.7" cy="54.6" r=".32"/>
<circle cx="76.2" cy="54.6" r=".32"/>
</g>
<text font-size="6.2" x="649.8" y="501.4">PART NO. 100069026-001</text>
<g font-size="4.4">
<text x="784.1" y="522.7">PCB FABRICATION</text>
<text x="777.3" y="528.6">SUPI</text>
<text x="790.8" y="528.6">PLATFORM BOARD</text>
<text x="757.3" y="543.9">D</text>
<text x="790.7" y="543.6">100069026</text>
<text x="851.2" y="543.5">1</text>
<text x="753.3" y="552.4">1:1</text>
</g>
<g font-size="2.8">
<text x="24.1" y="4.5">17</text>
<text x="74.9" y="4.5">16</text>
<text x="125.7" y="4.5">15</text>
<text x="176.5" y="4.5">14</text>
<text x="227.3" y="4.5">13</text>
<text x="278.1" y="4.5">12</text>
<text x="328.9" y="4.5">11</text>
<text x="379.7" y="4.5">10</text>
<text x="430.5" y="4.5">9</text>
<text x="481.3" y="4.5">8</text>
<text x="532.1" y="4.5">7</text>
<text x="582.9" y="4.5">6</text>
<text x="633.7" y="4.5">5</text>
<text x="684.5" y="4.5">4</text>
<text x="735.3" y="4.5">3</text>
<text x="786.1" y="4.5">2</text>
<text x="836.9" y="4.5">1</text>
<text x="859.3" y="25.5">K</text>
<text x="859.5" y="76.3">J</text>
<text x="64.7" y="121.1">COPPER</text>
<text x="64.7" y="121.1">BACK</text>
<text x="859.8" y="127.1">I</text>
<text x="859.3" y="177.9">H</text>
<text x="859.3" y="228.7">G</text>
<text x="859.5" y="279.5">F</text>
<text x="859.4" y="330.3">E</text>
<text x="859.3" y="381.1">D</text>
<text x="859.3" y="431.9">C</text>
<text x="859.3" y="482.7">B</text>
<text x="671.6" y="510.3">MIL-STD-</text>
<text x="636.4" y="517.6">NOT</text>
<text x="638.3" y="517.6">DO SCALE THIS DRAWING</text>
<text x="684.6" y="522.3">CHK</text>
<text x="593.7" y="532.2">RELATED PARTS</text>
<text x="630.2" y="529">UNLESS</text>
<text x="684.7" y="528.9">APVD</text>
<text x="802.5" y="529">ARE</text>
<text x="806.7" y="529">INCHES</text>
<text x="859.5" y="533.5">A</text>
<text x="583.3" y="537.3">TYPE</text>
<text x="593.5" y="537.2">NUMBER</text>
<text x="614.8" y="537.3">CFG</text>
<text x="622.1" y="537.5">REV</text>
<text x="684.7" y="535.6">APVD</text>
<text x="583.3" y="542.9">SCH</text>
<text x="593.5" y="542.9">100046138</text>
<text x="614.8" y="542.9">001</text>
<text x="624.1" y="542.9">2</text>
<text x="641.4" y="541.5">TOLERANCE ON</text>
<text x="666.1" y="541.5">DECIMALS</text>
<text x="684.8" y="542.5">APVD</text>
<text x="687.6" y="541.5">AN</text>
<text x="593.5" y="547.4">100064667</text>
<text x="597.4" y="547.4">PWA</text>
<text x="614.8" y="547.4">001</text>
<text x="624.1" y="547.7">1</text>
<text x="645.8" y="547.4">.01</text>
<text x="692.5" y="548.7">APVD</text>
<text x="24.1" y="556.9">17</text>
<text x="74.9" y="556.9">16</text>
<text x="125.7" y="556.9">15</text>
<text x="176.5" y="556.9">14</text>
<text x="227.3" y="556.9">13</text>
<text x="278.1" y="556.9">12</text>
<text x="328.9" y="556.9">11</text>
<text x="379.7" y="556.9">10</text>
<text x="430.5" y="556.9">9</text>
<text x="481.3" y="556.9">8</text>
<text x="532.1" y="556.9">7</text>
<text x="582.9" y="556.9">6</text>
<text x="583.3" y="552">EBOM</text>
<text x="593.7" y="552">100064667</text>
<text x="614.8" y="552">001</text>
<text x="624.1" y="552.2">1</text>
<text x="633.7" y="556.9">5</text>
<text x="684.5" y="556.9">4</text>
<text x="700.6" y="553.6">DIRECTION</text>
<text x="735.3" y="556.9">3</text>
<text x="736.4" y="553.6">DATE</text>
<text x="786.1" y="556.9">2</text>
<text x="836.9" y="556.9">1</text>
<text x="840.5" y="553.6">BY</text>
</g>
<g font-size="2.7">
<text x="790.1" y="9.4">REVISION</text>
<text x="804.6" y="9.4">HISTORY</text>
<text x="738" y="14.6">REV</text>
<text x="774.8" y="14.6">DESCRIPTION</text>
<text x="819.2" y="14.6">DWN</text>
<text x="828.7" y="14.6">CHK</text>
<text x="841.3" y="14.6">APVD</text>
<text x="746.8" y="19.8">ENGR RELEASE PER</text>
<text x="767.8" y="548.5">FILENAME:</text>
<text x="783.7" y="548.5">100064667.kicad_pcb</text>
<text x="767.7" y="552.9">SHEET: Back</text>
<text x="787.5" y="552.9">Copper</text>
<text x="837.7" y="552.9">SHEET: 1/1</text>
</g>
<g font-size="2.5">
<text x="2.2" y="25.3">K</text>
<text x="2.4" y="76.1">J</text>
<text x="2.6" y="126.9">I</text>
<text x="2.1" y="177.7">H</text>
<text x="2.2" y="228.5">G</text>
<text x="2.3" y="279.3">F</text>
<text x="2.2" y="330.1">E</text>
<text x="2.2" y="380.9">D</text>
<text x="2.2" y="431.7">C</text>
<text x="2.2" y="482.5">B</text>
<text x="2.3" y="533.3">A</text>
</g>
<g font-size="1.8">
<text x="839.4" y="18">ENG</text>
<text x="841.9" y="18">APPROVAL PER</text>
<text x="756.2" y="538.6">SIZE</text>
<text x="772.8" y="538.6">CAGE CODE</text>
<text x="791.1" y="538.5">DRAWING NO.</text>
<text x="850.8" y="538.7">REV</text>
<text x="753.9" y="547.5">SCALE</text>
</g>
</svg>
